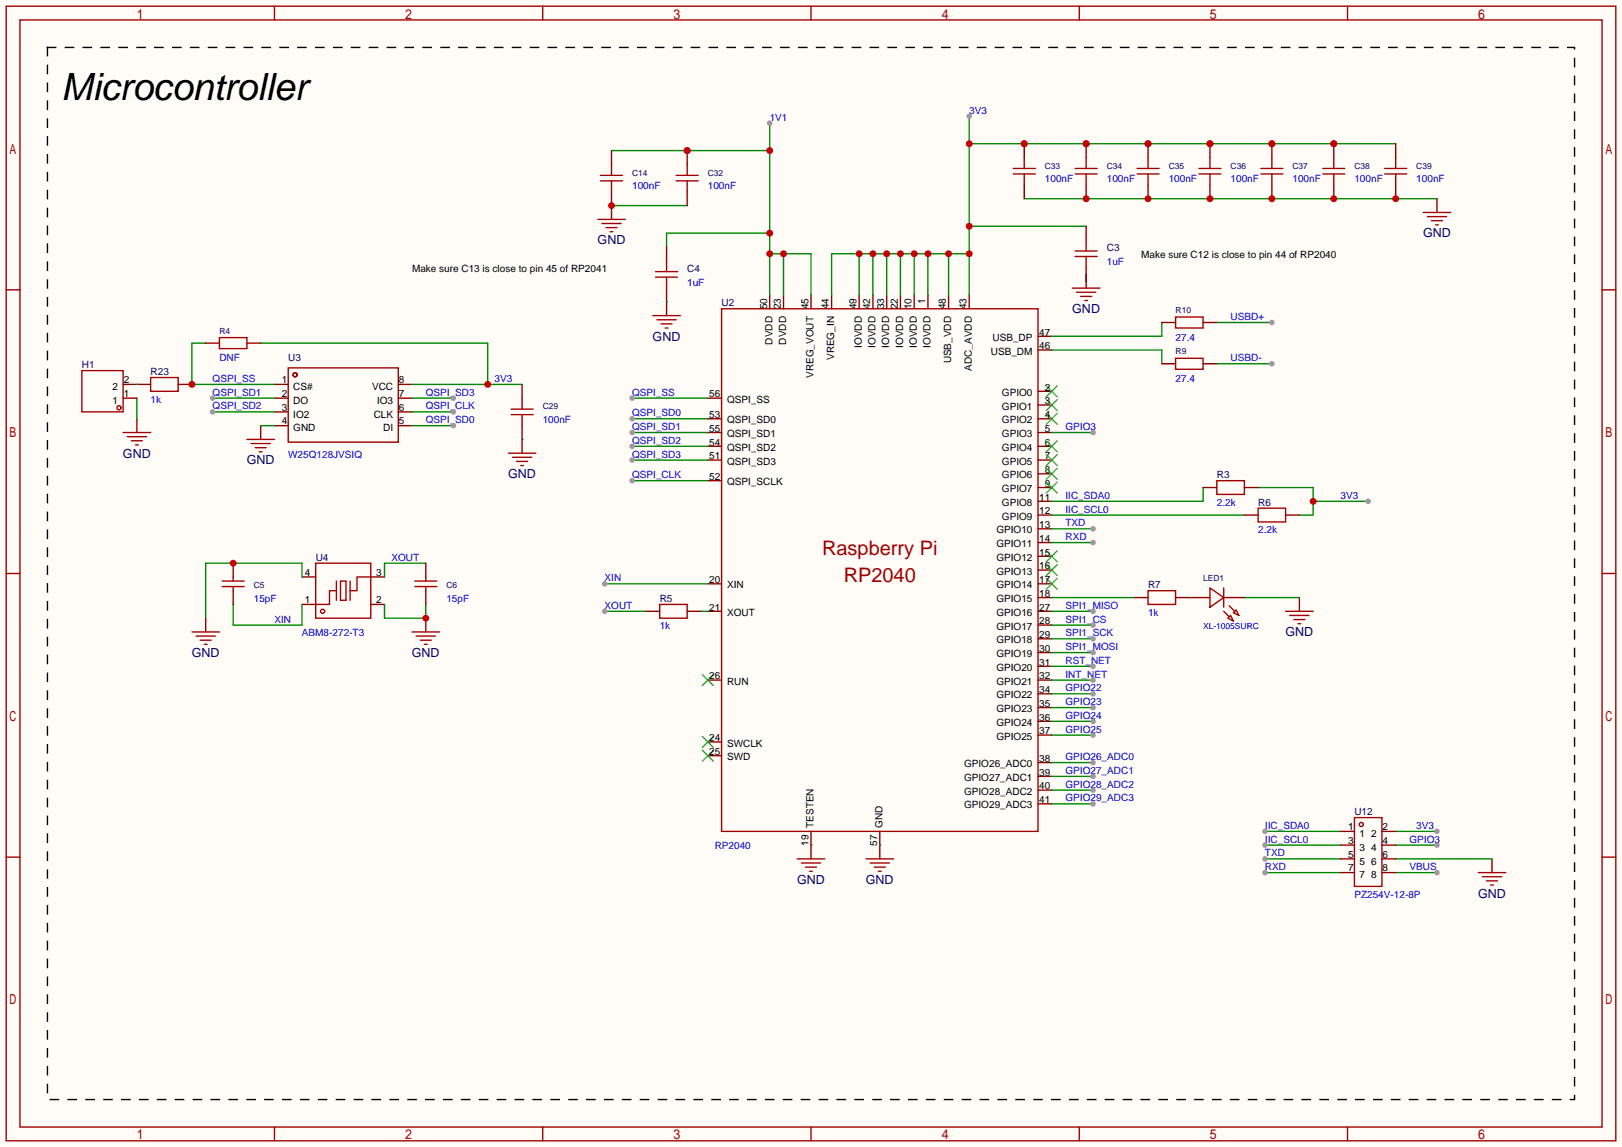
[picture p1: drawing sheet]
<svg xmlns="http://www.w3.org/2000/svg" width="299mm" height="212mm" viewBox="0 0 299 212" stroke-linecap="round" stroke-linejoin="round" font-family="sans-serif">
<path d="M0 0h299.5v211.8h-299.5z" fill="#fffcf7"/>
<g fill="none" stroke="#a10000" stroke-width=".25">
<path d="M1.1 1.1h297.2v209.6h-297.2zM3.7 3.7h292.1v204.5h-292.1zM50.7 1.1v2.6M100.2 1.1v2.6M149.7 1.1v2.6M199.3 1.1v2.6M248.8 1.1v2.6M262.8 39.2h5M1.1 53.5h2.6M133.2 57h58.4v96.5h-58.4zM263.5 40h3.6M264.3 40.8h2"/>
<path d="M265 41.5h.6M295.8 53.5h2.5M1.1 105.9h2.6M295.8 105.9h2.5M1.1 158.3h2.6M295.8 158.3h2.5M50.7 208.2v2.5M100.2 208.2v2.5M149.7 208.2v2.5M199.3 208.2v2.5M248.8 208.2v2.5"/>
</g>
<path d="M8.8 8.8h281.9v194.3h-281.9z" fill="none" stroke="#000" stroke-width=".25" stroke-dasharray="1.5 1.8"/>
<g fill="none" stroke="#870000" stroke-width=".25">
<path d="M265.3 36.7v2.5M142.1 54.5v2.5M144.7 54.5v2.5M149.7 54.5v2.5M153.5 54.5v2.5M158.6 54.5v2.5M161.2 54.5v2.5M163.7 54.5v2.5M166.2 54.5v2.5M168.8 54.5v2.5M171.3 54.5v2.5M175.1 54.5v2.5"/>
<path d="M178.9 54.5v2.5M130.7 73.5h2.5M130.7 79.9h2.5M130.7 77.3h2.5M191.6 79.9h2.6M191.6 77.3h2.6M191.6 62.1h2.6M191.6 64.6h2.6M191.6 74.8h2.6M191.6 72.3h2.6M130.7 85h2.5M130.7 82.4h2.5"/>
<path d="M130.7 88.8h2.5M191.6 90h2.6M191.6 87.5h2.6M191.6 85h2.6M191.6 82.4h2.6M191.6 97.7h2.6M191.6 95.1h2.6M191.6 92.6h2.6M130.7 112.9h2.5M130.7 107.8h2.5M191.6 118h2.6M191.6 115.4h2.6"/>
<path d="M191.6 112.9h2.6M191.6 107.8h2.6M191.6 110.4h2.6M191.6 105.3h2.6M191.6 102.7h2.6M191.6 100.2h2.6M130.7 125.6h2.5M130.7 139.6h2.5M130.7 137h2.5M191.6 135.8h2.6M191.6 133.2h2.6M191.6 130.7h2.6"/>
<path d="M191.6 128.1h2.6M191.6 125.6h2.6M191.6 123.1h2.6M191.6 120.5h2.6M149.7 153.5v2.6M162.4 153.5v2.6M191.6 148.5h2.6M191.6 145.9h2.6M191.6 143.4h2.6M191.6 140.8h2.6"/>
</g>
<g fill="none" stroke="#3c3" stroke-width=".25">
<path d="M193.2 76.3l2 2.1M193.2 73.8l2 2M193.2 71.2l2 2.1M195.2 76.3l-2 2.1M195.2 73.8l-2 2M195.2 71.2l-2 2.1M193.2 89l2 2.1M193.2 86.5l2 2M193.2 83.9l2 2.1M193.2 81.4l2 2M195.2 89l-2 2.1M195.2 86.5l-2 2"/>
<path d="M195.2 83.9l-2 2.1M195.2 81.4l-2 2M193.2 106.8l2 2M193.2 104.3l2 2M193.2 101.7l2 2.1M195.2 106.8l-2 2M195.2 104.3l-2 2M195.2 101.7l-2 2.1M129.7 124.6l2 2M129.7 138.6l2 2M129.7 136l2 2M131.7 124.6l-2 2"/>
<path d="M131.7 138.6l-2 2M131.7 136l-2 2"/>
</g>
<path d="M178.9 26.5h78.8M178.9 21.5v33M189.1 36.7h76.2M158.6 46.9v7.6M161.2 46.9v7.6M163.7 46.9v7.6M166.2 46.9v7.6M168.8 46.9v7.6M171.3 46.9v7.6M175.1 46.9v7.6M178.9 41.8h21.6M178.9 46.9h-25.4v7.6" fill="none" stroke="#008700" stroke-width=".25"/>
<g fill="#c00">
<circle cx="223.4" cy="26.5" r=".63"/>
<circle cx="234.8" cy="26.5" r=".63"/>
<circle cx="246.3" cy="26.5" r=".63"/>
<circle cx="212" cy="26.5" r=".63"/>
<circle cx="200.5" cy="26.5" r=".63"/>
<circle cx="189.1" cy="26.5" r=".63"/>
<circle cx="178.9" cy="26.5" r=".63"/>
<circle cx="178.9" cy="41.8" r=".63"/>
<circle cx="178.9" cy="46.9" r=".63"/>
<circle cx="175.1" cy="46.9" r=".63"/>
<circle cx="171.3" cy="46.9" r=".63"/>
<circle cx="168.8" cy="46.9" r=".63"/>
<circle cx="166.2" cy="46.9" r=".63"/>
<circle cx="163.7" cy="46.9" r=".63"/>
<circle cx="161.2" cy="46.9" r=".63"/>
<circle cx="158.6" cy="46.9" r=".63"/>
</g>
<circle cx="178.9" cy="21.5" r=".51" fill="#999"/>
<path d="M112.9 38h14M112.9 27.8h29.2M142.1 22.7v31.8M142.1 46.9h7.6v7.6M142.1 43.1h-19v2.5M144.7 46.9v7.6" fill="none" stroke="#008700" stroke-width=".25"/>
<path d="M112.9 38v2.5" fill="none" stroke="#870000" stroke-width=".25"/>
<path d="M110.4 40.5h5M111.1 41.3h3.6M111.9 42h2M112.6 42.8h.6" fill="none" stroke="#a10000" stroke-width=".25"/>
<g fill="#c00">
<circle cx="142.1" cy="43.1" r=".63"/>
<circle cx="142.1" cy="27.8" r=".63"/>
<circle cx="126.9" cy="27.8" r=".63"/>
<circle cx="142.1" cy="46.9" r=".63"/>
<circle cx="144.7" cy="46.9" r=".63"/>
</g>
<circle cx="142.1" cy="22.7" r=".51" fill="#999"/>
<path d="M123.1 55.8v2.5M200.5 50.7v2.5M149.7 156.1v2.5M162.4 156.1v2.5" fill="none" stroke="#870000" stroke-width=".25"/>
<g fill="none" stroke="#a10000" stroke-width=".25">
<path d="M120.5 58.3h5.1M121.3 59.1h3.5M122 59.8h2.1M198 53.2h5.1M198.8 54h3.5M199.5 54.7h2M200.3 55.5h.5M122.8 60.6h.5M147.2 158.6h5.1M148 159.4h3.5M159.9 158.6h5.1M160.7 159.4h3.5"/>
<path d="M148.7 160.1h2M149.5 160.9h.5M161.4 160.1h2M162.2 160.9h.5"/>
</g>
<path d="M200.5 50.7v1.2M214.5 59.6v2.5h-20.3M224.7 59.6h10.1M194.2 64.6h20.3v2.6M149.7 156.1h.1M162.4 156.1h.1" fill="none" stroke="#008700" stroke-width=".25"/>
<circle cx="234.8" cy="59.6" r=".51" fill="#999"/>
<path d="M224.7 67.2h10.1" fill="none" stroke="#008700" stroke-width=".25"/>
<circle cx="234.8" cy="67.2" r=".51" fill="#999"/>
<g fill="none" stroke="#a10000" stroke-width=".25">
<path d="M53.2 67.9h20.3v13.8h-20.3zM93.9 83.7h5M94.6 84.5h3.6M95.4 85.2h2M96.1 86h.5"/>
<circle cx="54.5" cy="69.2" r=".38"/>
</g>
<path d="M50.7 71h2.5M50.7 73.5h2.5M50.7 76.1h2.5M50.7 78.6h2.5M73.5 71h2.6M73.5 73.5h2.6M73.5 76.1h2.6M73.5 78.6h2.6M96.4 81.2v2.5" fill="none" stroke="#870000" stroke-width=".25"/>
<path d="M48.1 63.4h41.9v7.6M76.1 71h20.3" fill="none" stroke="#008700" stroke-width=".25"/>
<circle cx="90" cy="71" r=".63" fill="#c00"/>
<path d="M25.3 77.3v2.6M38 63.4h2.5M45.6 63.4h2.5M48.1 78.6v2.6" fill="none" stroke="#870000" stroke-width=".25"/>
<path d="M22.7 79.9h5.1M40.5 62.4h5.1v2h-5.1zM23.5 80.6h3.6M24.3 81.4h2M25 82.2h.5M45.6 81.2h5.1M46.4 81.9h3.5M47.1 82.7h2M47.9 83.4h.5" fill="none" stroke="#a10000" stroke-width=".25"/>
<path d="M38 63.4h-2.6v7.6h15.3M48.1 78.6h2.6M76.1 76.1h7.6" fill="none" stroke="#008700" stroke-width=".25"/>
<circle cx="83.7" cy="76.1" r=".51" fill="#999"/>
<path d="M76.1 78.6h7.6" fill="none" stroke="#008700" stroke-width=".25"/>
<circle cx="83.7" cy="78.6" r=".51" fill="#999"/>
<path d="M39.2 73.5h11.5" fill="none" stroke="#008700" stroke-width=".25"/>
<circle cx="39.2" cy="73.5" r=".51" fill="#999"/>
<path d="M39.2 76.1h11.5" fill="none" stroke="#008700" stroke-width=".25"/>
<circle cx="39.2" cy="76.1" r=".51" fill="#999"/>
<path d="M76.1 73.5h7.6" fill="none" stroke="#008700" stroke-width=".25"/>
<circle cx="83.7" cy="73.5" r=".51" fill="#999"/>
<path d="M116.7 73.5h14" fill="none" stroke="#008700" stroke-width=".25"/>
<circle cx="116.7" cy="73.5" r=".51" fill="#999"/>
<path d="M116.7 88.8h14" fill="none" stroke="#008700" stroke-width=".25"/>
<circle cx="116.7" cy="88.8" r=".51" fill="#999"/>
<path d="M116.7 77.3h14" fill="none" stroke="#008700" stroke-width=".25"/>
<circle cx="116.7" cy="77.3" r=".51" fill="#999"/>
<path d="M116.7 79.9h14" fill="none" stroke="#008700" stroke-width=".25"/>
<circle cx="116.7" cy="79.9" r=".51" fill="#999"/>
<path d="M116.7 82.4h14" fill="none" stroke="#008700" stroke-width=".25"/>
<circle cx="116.7" cy="82.4" r=".51" fill="#999"/>
<path d="M116.7 85h14" fill="none" stroke="#008700" stroke-width=".25"/>
<circle cx="116.7" cy="85" r=".51" fill="#999"/>
<path d="M25.3 73.5v3.8M43.1 111.6v3.8h12.7v-3.8M55.8 106.6v-2.6h-17.8v10.2M71 111.6v2.6h7.6v-2.6M78.6 104h-7.6v2.6" fill="none" stroke="#008700" stroke-width=".25"/>
<path d="M55.8 111.6h2.5M55.8 106.6h2.5M68.5 111.6h2.5M68.5 106.6h2.5M78.6 114.2v2.5" fill="none" stroke="#870000" stroke-width=".25"/>
<g fill="none" stroke="#a10000" stroke-width=".25">
<path d="M58.3 104h10.2v10.2h-10.2zM62.1 109.1h-1.3v2.5h-2.5M62.1 107.3v3.6M62.9 107.3h1v3.6h-1zM64.6 107.3v3.6M68.5 106.6h-2.6v2.5h-1.3"/>
<circle cx="59.6" cy="112.9" r=".38"/>
</g>
<circle cx="78.6" cy="114.2" r=".63" fill="#c00"/>
<path d="M35.4 116.7h5.1M36.2 117.5h3.6M37 118.2h2M37.7 119h.5M76.1 116.7h5.1M76.8 117.5h3.6M77.6 118.2h2M78.4 119h.5" fill="none" stroke="#a10000" stroke-width=".25"/>
<path d="M38 114.2v2.5" fill="none" stroke="#870000" stroke-width=".25"/>
<path d="M111.6 107.8h19.1" fill="none" stroke="#008700" stroke-width=".25"/>
<circle cx="111.6" cy="107.8" r=".51" fill="#999"/>
<path d="M111.6 112.9h7.7" fill="none" stroke="#008700" stroke-width=".25"/>
<circle cx="111.6" cy="112.9" r=".51" fill="#999"/>
<path d="M129.4 112.9h1.3M194.2 118h7.6" fill="none" stroke="#008700" stroke-width=".25"/>
<circle cx="201.8" cy="118" r=".51" fill="#999"/>
<path d="M194.2 112.9h7.6" fill="none" stroke="#008700" stroke-width=".25"/>
<circle cx="201.8" cy="112.9" r=".51" fill="#999"/>
<path d="M194.2 120.5h7.6" fill="none" stroke="#008700" stroke-width=".25"/>
<circle cx="201.8" cy="120.5" r=".51" fill="#999"/>
<path d="M194.2 115.4h7.6" fill="none" stroke="#008700" stroke-width=".25"/>
<circle cx="201.8" cy="115.4" r=".51" fill="#999"/>
<path d="M194.2 123.1h7.6" fill="none" stroke="#008700" stroke-width=".25"/>
<circle cx="201.8" cy="123.1" r=".51" fill="#999"/>
<path d="M194.2 125.6h7.6" fill="none" stroke="#008700" stroke-width=".25"/>
<circle cx="201.8" cy="125.6" r=".51" fill="#999"/>
<g fill="none" stroke="#a10000" stroke-width=".25">
<path d="M15.1 68.5h7.6v7.6h-7.6z"/>
<circle cx="22" cy="75.3" r=".38"/>
</g>
<path d="M22.7 73.5h2.6M22.7 71h2.6" fill="none" stroke="#870000" stroke-width=".25"/>
<path d="M194.2 95.1h35.5M194.2 97.7h7.6M222.1 90v2.6h-27.9" fill="none" stroke="#008700" stroke-width=".25"/>
<circle cx="201.8" cy="97.7" r=".51" fill="#999"/>
<path d="M194.2 100.2h7.6" fill="none" stroke="#008700" stroke-width=".25"/>
<circle cx="201.8" cy="100.2" r=".51" fill="#999"/>
<path d="M194.2 128.1h7.6" fill="none" stroke="#008700" stroke-width=".25"/>
<circle cx="201.8" cy="128.1" r=".51" fill="#999"/>
<path d="M194.2 130.7h7.6" fill="none" stroke="#008700" stroke-width=".25"/>
<circle cx="201.8" cy="130.7" r=".51" fill="#999"/>
<path d="M194.2 133.2h7.6" fill="none" stroke="#008700" stroke-width=".25"/>
<circle cx="201.8" cy="133.2" r=".51" fill="#999"/>
<path d="M194.2 135.8h7.6" fill="none" stroke="#008700" stroke-width=".25"/>
<circle cx="201.8" cy="135.8" r=".51" fill="#999"/>
<path d="M194.2 140.8h7.6" fill="none" stroke="#008700" stroke-width=".25"/>
<circle cx="201.8" cy="140.8" r=".51" fill="#999"/>
<path d="M194.2 143.4h7.6" fill="none" stroke="#008700" stroke-width=".25"/>
<circle cx="201.8" cy="143.4" r=".51" fill="#999"/>
<path d="M194.2 145.9h7.6" fill="none" stroke="#008700" stroke-width=".25"/>
<circle cx="201.8" cy="145.9" r=".51" fill="#999"/>
<path d="M194.2 148.5h7.6" fill="none" stroke="#008700" stroke-width=".25"/>
<circle cx="201.8" cy="148.5" r=".51" fill="#999"/>
<path d="M232.3 90h10.1v5.1h-2.5M242.4 92.6h10.2M194.2 110.4h15.2M229.7 110.4h10.2" fill="none" stroke="#008700" stroke-width=".25"/>
<path d="M239.9 110.4v2.5" fill="none" stroke="#870000" stroke-width=".25"/>
<path d="M237.4 112.9h5M238.1 113.7h3.6M238.9 114.4h2M239.6 115.2h.6" fill="none" stroke="#a10000" stroke-width=".25"/>
<circle cx="242.4" cy="92.6" r=".63" fill="#c00"/>
<circle cx="252.6" cy="92.6" r=".51" fill="#999"/>
<path d="M194.2 79.9h7.6" fill="none" stroke="#008700" stroke-width=".25"/>
<circle cx="201.8" cy="79.9" r=".51" fill="#999"/>
<path d="M233.6 153.5h13.9" fill="none" stroke="#008700" stroke-width=".25"/>
<circle cx="233.6" cy="153.5" r=".51" fill="#999"/>
<path d="M233.6 156.1h13.9" fill="none" stroke="#008700" stroke-width=".25"/>
<circle cx="233.6" cy="156.1" r=".51" fill="#999"/>
<path d="M233.6 158.6h13.9" fill="none" stroke="#008700" stroke-width=".25"/>
<circle cx="233.6" cy="158.6" r=".51" fill="#999"/>
<path d="M233.6 161.2h13.9" fill="none" stroke="#008700" stroke-width=".25"/>
<circle cx="233.6" cy="161.2" r=".51" fill="#999"/>
<path d="M257.7 153.5h7.6" fill="none" stroke="#008700" stroke-width=".25"/>
<circle cx="265.3" cy="153.5" r=".51" fill="#999"/>
<path d="M257.7 161.2h7.6" fill="none" stroke="#008700" stroke-width=".25"/>
<circle cx="265.3" cy="161.2" r=".51" fill="#999"/>
<path d="M275.5 158.6v2.6" fill="none" stroke="#870000" stroke-width=".25"/>
<path d="M272.9 161.2h5.1M273.7 161.9h3.5M274.4 162.7h2.1M275.2 163.4h.5" fill="none" stroke="#a10000" stroke-width=".25"/>
<path d="M257.7 158.6h17.8M257.7 156.1h7.6" fill="none" stroke="#008700" stroke-width=".25"/>
<circle cx="265.3" cy="156.1" r=".51" fill="#999"/>
<path d="M27.8 69.7h5.1v2.6h-5.1z" fill="none" stroke="#a10000" stroke-width=".25"/>
<path d="M32.9 71h2.5" fill="none" stroke="#870000" stroke-width=".25"/>
<circle cx="35.4" cy="71" r=".63" fill="#c00"/>
<path d="M200.5 34.2v2.5M25.3 71h2.5M119.3 112.9h2.5M126.9 112.9h2.5M209.4 110.4h2.6M217 110.4h2.6" fill="none" stroke="#870000" stroke-width=".25"/>
<path d="M198.5 32.1h4.1M121.8 111.6h5.1v2.6h-5.1zM212 109.1h5v2.5h-5z" fill="none" stroke="#a10000" stroke-width=".25"/>
<path d="M25.3 71h.1" fill="none" stroke="#008700" stroke-width=".25"/>
<circle cx="200.5" cy="36.7" r=".63" fill="#c00"/>
<path d="M198.5 31.1h4.1M200.5 29.1v2" fill="none" stroke="#a10000" stroke-width=".25"/>
<path d="M200.5 26.5v2.6" fill="none" stroke="#870000" stroke-width=".25"/>
<circle cx="200.5" cy="26.5" r=".63" fill="#c00"/>
<path d="M187.1 32.1h4M187.1 31.1h4M189.1 29.1v2M200.5 32.1v2.1" fill="none" stroke="#a10000" stroke-width=".25"/>
<path d="M189.1 26.5v2.6M189.1 34.2v2.5" fill="none" stroke="#870000" stroke-width=".25"/>
<circle cx="189.1" cy="26.5" r=".63" fill="#c00"/>
<path d="M124.8 33.4h4.1M124.8 32.4h4.1M126.9 30.4v2M189.1 32.1v2.1" fill="none" stroke="#a10000" stroke-width=".25"/>
<path d="M126.9 27.8v2.6M126.9 35.4v2.6" fill="none" stroke="#870000" stroke-width=".25"/>
<circle cx="126.9" cy="27.8" r=".63" fill="#c00"/>
<path d="M110.9 33.4h4M126.9 33.4v2" fill="none" stroke="#a10000" stroke-width=".25"/>
<path d="M112.9 35.4v2.6" fill="none" stroke="#870000" stroke-width=".25"/>
<circle cx="112.9" cy="38" r=".63" fill="#c00"/>
<path d="M110.9 32.4h4M112.9 30.4v2M112.9 33.4v2M221.4 32.1h4" fill="none" stroke="#a10000" stroke-width=".25"/>
<path d="M112.9 27.8v2.6M223.4 34.2v2.5" fill="none" stroke="#870000" stroke-width=".25"/>
<circle cx="223.4" cy="36.7" r=".63" fill="#c00"/>
<path d="M221.4 31.1h4M223.4 29.1v2" fill="none" stroke="#a10000" stroke-width=".25"/>
<path d="M223.4 26.5v2.6" fill="none" stroke="#870000" stroke-width=".25"/>
<circle cx="223.4" cy="26.5" r=".63" fill="#c00"/>
<path d="M209.9 32.1h4.1M223.4 32.1v2.1" fill="none" stroke="#a10000" stroke-width=".25"/>
<path d="M212 34.2v2.5" fill="none" stroke="#870000" stroke-width=".25"/>
<circle cx="212" cy="36.7" r=".63" fill="#c00"/>
<path d="M209.9 31.1h4.1M212 29.1v2" fill="none" stroke="#a10000" stroke-width=".25"/>
<path d="M212 26.5v2.6" fill="none" stroke="#870000" stroke-width=".25"/>
<circle cx="212" cy="26.5" r=".63" fill="#c00"/>
<path d="M212 32.1v2.1M255.7 32.1h4" fill="none" stroke="#a10000" stroke-width=".25"/>
<path d="M257.7 34.2v2.5" fill="none" stroke="#870000" stroke-width=".25"/>
<circle cx="257.7" cy="36.7" r=".63" fill="#c00"/>
<path d="M244.2 32.1h4.1M255.7 31.1h4M257.7 29.1v2M257.7 32.1v2.1M94.4 76.6h4M94.4 75.6h4M96.4 73.5v2.1M96.4 76.6v2" fill="none" stroke="#a10000" stroke-width=".25"/>
<path d="M246.3 34.2v2.5M257.7 26.5v2.6M96.4 71v2.5M96.4 78.6v2.6" fill="none" stroke="#870000" stroke-width=".25"/>
<circle cx="246.3" cy="36.7" r=".63" fill="#c00"/>
<path d="M244.2 31.1h4.1M246.3 29.1v2" fill="none" stroke="#a10000" stroke-width=".25"/>
<path d="M246.3 26.5v2.6" fill="none" stroke="#870000" stroke-width=".25"/>
<circle cx="246.3" cy="26.5" r=".63" fill="#c00"/>
<path d="M232.8 32.1h4.1M246.3 32.1v2.1" fill="none" stroke="#a10000" stroke-width=".25"/>
<path d="M234.8 34.2v2.5" fill="none" stroke="#870000" stroke-width=".25"/>
<circle cx="234.8" cy="36.7" r=".63" fill="#c00"/>
<path d="M232.8 31.1h4.1M234.8 29.1v2" fill="none" stroke="#a10000" stroke-width=".25"/>
<path d="M234.8 26.5v2.6" fill="none" stroke="#870000" stroke-width=".25"/>
<circle cx="234.8" cy="26.5" r=".63" fill="#c00"/>
<g fill="none" stroke="#a10000" stroke-width=".25">
<path d="M234.8 32.1v2.1M121 51.2h4.1M121 50.2h4.1M123.1 48.1v2.1M123.1 51.2v2M198.5 47.4h4.1M198.5 46.4h4.1M200.5 44.3v2.1M200.5 47.4v2M217 58.5h5.1v2.1h-5.1zM217 66.2h5.1v2h-5.1zM224.7 88.8h5v2.5h-5z"/>
<path d="M232.3 93.9h5.1v2.5h-5.1zM41 108.3h4.1M41 107.3h4.1"/>
</g>
<path d="M123.1 55.8h.1M96.4 81.2h.1" fill="none" stroke="#008700" stroke-width=".25"/>
<g fill="none" stroke="#870000" stroke-width=".25">
<path d="M123.1 45.6v2.5M123.1 53.2v2.6M200.5 41.8v2.5M200.5 49.4v2.5M214.5 59.6h2.5M222.1 59.6h2.6M214.5 67.2h2.5M222.1 67.2h2.6M222.1 90h2.6M229.7 90h2.6M229.7 95.1h2.6M237.4 95.1h2.5"/>
<path d="M43.1 104v2.6M43.1 109.1v2.5"/>
</g>
<circle cx="43.1" cy="104" r=".63" fill="#c00"/>
<g fill="none" stroke="#a10000" stroke-width=".25">
<path d="M43.1 106.6v.7M43.1 108.3v.8M76.6 108.3h4M76.6 107.3h4M78.6 106.6v.7M78.6 108.3v.8M222.1 110.4h1.3M223.4 108.6l2.5 1.8-2.5 1.7zM225.9 112.9l1 1M225.9 110.4h1.3M225.9 108.6v3.5M226.7 114.2l.5-.5 .5 1z"/>
<path d="M226.9 111.9l1.1 1M227.7 113.2l.5-.6 .5 1.1zM250.1 151h5v12.7h-5z"/>
<circle cx="251.3" cy="152.3" r=".38"/>
</g>
<path d="M78.6 104v2.6M78.6 109.1v2.5M219.6 110.4h2.5M227.2 110.4h2.5M247.5 153.5h2.6M247.5 156.1h2.6M247.5 158.6h2.6M255.1 153.5h2.6M255.1 156.1h2.6M255.1 158.6h2.6M247.5 161.2h2.6M255.1 161.2h2.6" fill="none" stroke="#870000" stroke-width=".25"/>
<path d="M219.6 110.4h.1" fill="none" stroke="#008700" stroke-width=".25"/>
<text font-size="6.9" x="11.3" y="18.5">Microcontroller</text>
<g font-size="3.7" fill="#a00000">
<text x="151.8" y="102.5">Raspberry Pi</text>
<text x="155.8" y="107.6">RP2040</text>
</g>
<g font-size="2.3" fill="#000080">
<text x="110.3" y="45.1">GND</text>
<text x="262.7" y="43.9">GND</text>
<text x="198" y="57.8">GND</text>
<text x="120.5" y="62.9">GND</text>
<text x="22.7" y="84.5">GND</text>
<text x="45.6" y="85.8">GND</text>
<text x="93.8" y="88.3">GND</text>
<text x="237.3" y="117.5">GND</text>
<text x="35.4" y="121.3">GND</text>
<text x="76" y="121.3">GND</text>
<text x="147.2" y="163.2">GND</text>
<text x="159.9" y="163.2">GND</text>
<text x="272.9" y="165.8">GND</text>
</g>
<g font-size="1.8" fill="#00f">
<text x="142.1" y="22.3">1V1</text>
<text x="178.9" y="21">3V3</text>
<text x="116.7" y="35">100nF</text>
<text x="130.7" y="35">100nF</text>
<text x="192.9" y="33.7">100nF</text>
<text x="204.3" y="33.7">100nF</text>
<text x="215.8" y="33.7">100nF</text>
<text x="227.2" y="33.7">100nF</text>
<text x="238.6" y="33.7">100nF</text>
<text x="250.1" y="33.7">100nF</text>
<text x="261.5" y="33.7">100nF</text>
<text x="126.9" y="52.8">1uF</text>
<text x="204.3" y="48.9">1uF</text>
<text x="227.2" y="59.1">USBD+</text>
<text x="217" y="62.9">27.4</text>
<text x="39.2" y="70.5">QSPI_SS</text>
<text x="40.5" y="66.7">DNF</text>
<text x="91.3" y="70.5">3V3</text>
<text x="217" y="70.5">27.4</text>
<text x="227.2" y="66.7">USBD-</text>
<text x="27.8" y="74.3">1k</text>
<text x="39.2" y="73.1">QSPI_SD1</text>
<text x="39.2" y="75.6">QSPI_SD2</text>
<text x="78.6" y="75.6">QSPI_CLK</text>
<text x="78.6" y="73.1">QSPI_SD3</text>
<text x="116.7" y="73.1">QSPI_SS</text>
<text x="116.7" y="76.9">QSPI_SD0</text>
<text x="78.6" y="78.2">QSPI_SD0</text>
<text x="100.2" y="78.2">100nF</text>
<text x="116.7" y="79.4">QSPI_SD1</text>
<text x="116.7" y="82">QSPI_SD2</text>
<text x="196.7" y="79.4">GPIO3</text>
<text x="53.2" y="84.5">W25Q128JVSIQ</text>
<text x="116.7" y="88.3">QSPI_CLK</text>
<text x="116.7" y="84.5">QSPI_SD3</text>
<text x="196.7" y="92.1">IIC_SDA0</text>
<text x="196.7" y="94.7">IIC_SCL0</text>
<text x="224.7" y="93.4">2.2k</text>
<text x="247.5" y="92.1">3V3</text>
<text x="196.7" y="97.2">TXD</text>
<text x="196.7" y="99.7">RXD</text>
<text x="232.3" y="98.5">2.2k</text>
<text x="72.3" y="103.6">XOUT</text>
<text x="111.6" y="107.4">XIN</text>
<text x="46.9" y="111.2">15pF</text>
<text x="82.4" y="111.2">15pF</text>
<text x="111.6" y="112.4">XOUT</text>
<text x="196.7" y="112.4">SPI1_MISO</text>
<text x="212" y="113.7">1k</text>
<text x="50.7" y="115">XIN</text>
<text x="55.8" y="117.5">ABM8-272-T3</text>
<text x="121.8" y="116.3">1k</text>
<text x="196.7" y="117.5">SPI1_SCK</text>
<text x="196.7" y="115">SPI1_CS</text>
<text x="196.7" y="120.1">SPI1_MOSI</text>
<text x="196.7" y="122.6">RST_NET</text>
<text x="196.7" y="125.1">INT_NET</text>
<text x="196.7" y="127.7">GPIO22</text>
<text x="196.7" y="130.2">GPIO23</text>
<text x="196.7" y="132.8">GPIO24</text>
<text x="196.7" y="135.3">GPIO25</text>
<text x="196.7" y="140.4">GPIO26_ADC0</text>
<text x="196.7" y="142.9">GPIO27_ADC1</text>
<text x="196.7" y="145.5">GPIO28_ADC2</text>
<text x="196.7" y="148">GPIO29_ADC3</text>
<text x="233.6" y="153.1">IIC_SDA0</text>
<text x="233.6" y="155.6">IIC_SCL0</text>
<text x="260.2" y="155.6">GPIO3</text>
<text x="261.5" y="153.1">3V3</text>
<text x="132" y="156.9">RP2040</text>
<text x="233.6" y="158.2">TXD</text>
<text x="233.6" y="160.7">RXD</text>
<text x="260.2" y="160.7">VBUS</text>
<text x="250.1" y="165.8">PZ254V-12-8P</text>
</g>
<g font-size="1.8" fill="#000080">
<text x="204.3" y="46.4">C3</text>
<text x="126.9" y="50.2">C4</text>
<text x="133.2" y="56.6">U2</text>
<text x="15.1" y="68">H1</text>
<text x="27.8" y="69.3">R23</text>
<text x="53.2" y="66.7">U3</text>
<text x="224.7" y="88.3">R3</text>
<text x="232.3" y="93.4">R6</text>
<text x="58.3" y="103.6">U4</text>
<text x="121.8" y="111.2">R5</text>
<text x="212" y="108.6">R7</text>
<text x="250.1" y="150.5">U12</text>
</g>
<g font-size="1.8">
<text x="210.7" y="47.7">Make sure C12 is close to pin 44 of RP2040</text>
<text x="76.1" y="50.2">Make sure C13 is close to pin 45 of RP2041</text>
<text x="141.6" y="57.1" transform="rotate(-90 141.6 57.1)">50</text>
<text x="144.2" y="57.1" transform="rotate(-90 144.2 57.1)">23</text>
<text x="149.2" y="57.1" transform="rotate(-90 149.2 57.1)">45</text>
<text x="153.1" y="57.1" transform="rotate(-90 153.1 57.1)">44</text>
<text x="158.1" y="57.1" transform="rotate(-90 158.1 57.1)">49</text>
<text x="160.7" y="57.1" transform="rotate(-90 160.7 57.1)">42</text>
<text x="163.2" y="57.1" transform="rotate(-90 163.2 57.1)">33</text>
<text x="165.8" y="57.1" transform="rotate(-90 165.8 57.1)">22</text>
<text x="168.3" y="57.1" transform="rotate(-90 168.3 57.1)">10</text>
<text x="170.8" y="56.1" transform="rotate(-90 170.8 56.1)">1</text>
<text x="174.6" y="57.1" transform="rotate(-90 174.6 57.1)">48</text>
<text x="178.5" y="57.1" transform="rotate(-90 178.5 57.1)">43</text>
<text x="142.6" y="63.6" transform="rotate(-90 142.6 63.6)">DVDD</text>
<text x="145.1" y="63.6" transform="rotate(-90 145.1 63.6)">DVDD</text>
<text x="159.1" y="64.2" transform="rotate(-90 159.1 64.2)">IOVDD</text>
<text x="161.7" y="64.2" transform="rotate(-90 161.7 64.2)">IOVDD</text>
<text x="164.2" y="64.2" transform="rotate(-90 164.2 64.2)">IOVDD</text>
<text x="166.7" y="64.2" transform="rotate(-90 166.7 64.2)">IOVDD</text>
<text x="169.3" y="64.2" transform="rotate(-90 169.3 64.2)">IOVDD</text>
<text x="171.8" y="64.2" transform="rotate(-90 171.8 64.2)">IOVDD</text>
<text x="182.9" y="65.5">USB_DM</text>
<text x="183.2" y="62.9">USB_DP</text>
<text x="191.9" y="62">47</text>
<text x="191.9" y="64.5">46</text>
<text x="22.9" y="70.8">2</text>
<text x="52.1" y="70.8">1</text>
<text x="73.7" y="70.8">8</text>
<text x="150.2" y="69.8" transform="rotate(-90 150.2 69.8)">VREG_VOUT</text>
<text x="154" y="66.5" transform="rotate(-90 154 66.5)">VREG_IN</text>
<text x="175.6" y="67.1" transform="rotate(-90 175.6 67.1)">USB_VDD</text>
<text x="179.4" y="68.5" transform="rotate(-90 179.4 68.5)">ADC_AVDD</text>
<text x="20.8" y="74.6">1</text>
<text x="20.8" y="72">2</text>
<text x="22.9" y="73.3">1</text>
<text x="52.1" y="73.3">2</text>
<text x="52.1" y="75.8">3</text>
<text x="54.2" y="72">CS#</text>
<text x="54.2" y="74.6">DO</text>
<text x="54.2" y="77.1">IO2</text>
<text x="68.7" y="72">VCC</text>
<text x="69" y="77.1">CLK</text>
<text x="69.6" y="74.6">IO3</text>
<text x="73.7" y="75.8">6</text>
<text x="73.7" y="73.3">7</text>
<text x="130.9" y="73.4">56</text>
<text x="130.9" y="77.2">53</text>
<text x="134.2" y="74.4">QSPI_SS</text>
<text x="185" y="75.6">GPIO1</text>
<text x="185" y="73.1">GPIO0</text>
<text x="192.9" y="77.2">4</text>
<text x="192.9" y="74.7">3</text>
<text x="192.9" y="72.1">2</text>
<text x="52.1" y="78.4">4</text>
<text x="54.2" y="79.7">GND</text>
<text x="70.7" y="79.7">DI</text>
<text x="73.7" y="78.4">5</text>
<text x="130.9" y="79.8">55</text>
<text x="130.9" y="82.3">54</text>
<text x="134.2" y="80.7">QSPI_SD1</text>
<text x="134.2" y="83.3">QSPI_SD2</text>
<text x="134.2" y="78.2">QSPI_SD0</text>
<text x="185" y="83.3">GPIO4</text>
<text x="185" y="80.7">GPIO3</text>
<text x="185" y="78.2">GPIO2</text>
<text x="192.9" y="82.3">6</text>
<text x="192.9" y="79.8">5</text>
<text x="130.9" y="88.6">52</text>
<text x="130.9" y="84.8">51</text>
<text x="134.2" y="89.6">QSPI_SCLK</text>
<text x="134.2" y="85.8">QSPI_SD3</text>
<text x="185" y="88.3">GPIO6</text>
<text x="185" y="85.8">GPIO5</text>
<text x="192.9" y="89.9">9</text>
<text x="192.9" y="87.4">8</text>
<text x="192.9" y="84.8">7</text>
<text x="185" y="90.9">GPIO7</text>
<text x="185" y="96">GPIO9</text>
<text x="185" y="93.4">GPIO8</text>
<text x="191.9" y="95">12</text>
<text x="191.9" y="92.5">11</text>
<text x="184" y="101">GPIO11</text>
<text x="184" y="98.5">GPIO10</text>
<text x="191.9" y="100.1">14</text>
<text x="191.9" y="97.5">13</text>
<text x="56.3" y="106.3">4</text>
<text x="69.5" y="106.3">3</text>
<text x="130.9" y="107.7">20</text>
<text x="184" y="106.1">GPIO13</text>
<text x="184" y="103.6">GPIO12</text>
<text x="191.9" y="107.7">17</text>
<text x="191.9" y="105.2">16</text>
<text x="191.9" y="102.6">15</text>
<text x="56.3" y="111.4">1</text>
<text x="69.5" y="111.4">2</text>
<text x="130.9" y="112.8">21</text>
<text x="134.2" y="113.7">XOUT</text>
<text x="134.2" y="108.7">XIN</text>
<text x="184" y="113.7">GPIO16</text>
<text x="184" y="111.2">GPIO15</text>
<text x="184" y="108.7">GPIO14</text>
<text x="191.9" y="112.8">27</text>
<text x="191.9" y="110.2">18</text>
<text x="184" y="118.8">GPIO18</text>
<text x="184" y="116.3">GPIO17</text>
<text x="191.9" y="117.9">29</text>
<text x="191.9" y="115.3">28</text>
<text x="130.9" y="125.5">26</text>
<text x="184" y="123.9">GPIO20</text>
<text x="184" y="121.4">GPIO19</text>
<text x="191.9" y="125.5">32</text>
<text x="191.9" y="122.9">31</text>
<text x="191.9" y="120.4">30</text>
<text x="134.2" y="126.4">RUN</text>
<text x="184" y="131.5">GPIO23</text>
<text x="184" y="129">GPIO22</text>
<text x="184" y="126.4">GPIO21</text>
<text x="191.9" y="130.6">35</text>
<text x="191.9" y="128">34</text>
<text x="130.9" y="136.9">24</text>
<text x="134.2" y="137.9">SWCLK</text>
<text x="184" y="136.6">GPIO25</text>
<text x="184" y="134.1">GPIO24</text>
<text x="191.9" y="135.6">37</text>
<text x="191.9" y="133.1">36</text>
<text x="130.9" y="139.4">25</text>
<text x="134.2" y="140.4">SWD</text>
<text x="178" y="141.7">GPIO26_ADC0</text>
<text x="191.9" y="143.3">39</text>
<text x="191.9" y="140.7">38</text>
<text x="178" y="149.3">GPIO29_ADC3</text>
<text x="178" y="146.8">GPIO28_ADC2</text>
<text x="178" y="144.2">GPIO27_ADC1</text>
<text x="191.9" y="148.3">41</text>
<text x="191.9" y="145.8">40</text>
<text x="150.2" y="152.9" transform="rotate(-90 150.2 152.9)">TESTEN</text>
<text x="162.9" y="152.9" transform="rotate(-90 162.9 152.9)">GND</text>
<text x="248.9" y="153.3">1</text>
<text x="248.9" y="155.9">3</text>
<text x="251" y="154.6">1</text>
<text x="253.2" y="154.6">2</text>
<text x="255.3" y="155.9">4</text>
<text x="255.3" y="153.3">2</text>
<text x="149.2" y="156.2" transform="rotate(-90 149.2 156.2)">19</text>
<text x="161.9" y="156.2" transform="rotate(-90 161.9 156.2)">57</text>
<text x="248.9" y="158.4">5</text>
<text x="248.9" y="160.9">7</text>
<text x="251" y="157.1">3</text>
<text x="251" y="159.7">5</text>
<text x="253.2" y="159.7">6</text>
<text x="253.2" y="157.1">4</text>
<text x="255.3" y="160.9">8</text>
<text x="255.3" y="158.4">6</text>
<text x="251" y="162.2">7</text>
<text x="253.2" y="162.2">8</text>
</g>
<g font-size="1.6" fill="#000080">
<text x="116.7" y="32.4">C14</text>
<text x="130.7" y="32.4">C32</text>
<text x="192.9" y="31.2">C33</text>
<text x="204.3" y="31.2">C34</text>
<text x="215.8" y="31.2">C35</text>
<text x="227.2" y="31.2">C36</text>
<text x="238.6" y="31.2">C37</text>
<text x="250.1" y="31.2">C38</text>
<text x="261.5" y="31.2">C39</text>
<text x="217" y="57.8">R10</text>
<text x="40.5" y="61.6">R4</text>
<text x="217" y="65.5">R9</text>
<text x="100.2" y="75.6">C29</text>
<text x="222.1" y="107.4">LED1</text>
<text x="46.9" y="108.6">C5</text>
<text x="82.4" y="108.6">C6</text>
</g>
<text font-size="1.6" fill="#00f" x="222.1" y="116.3">XL-1005SURC</text>
</svg>
